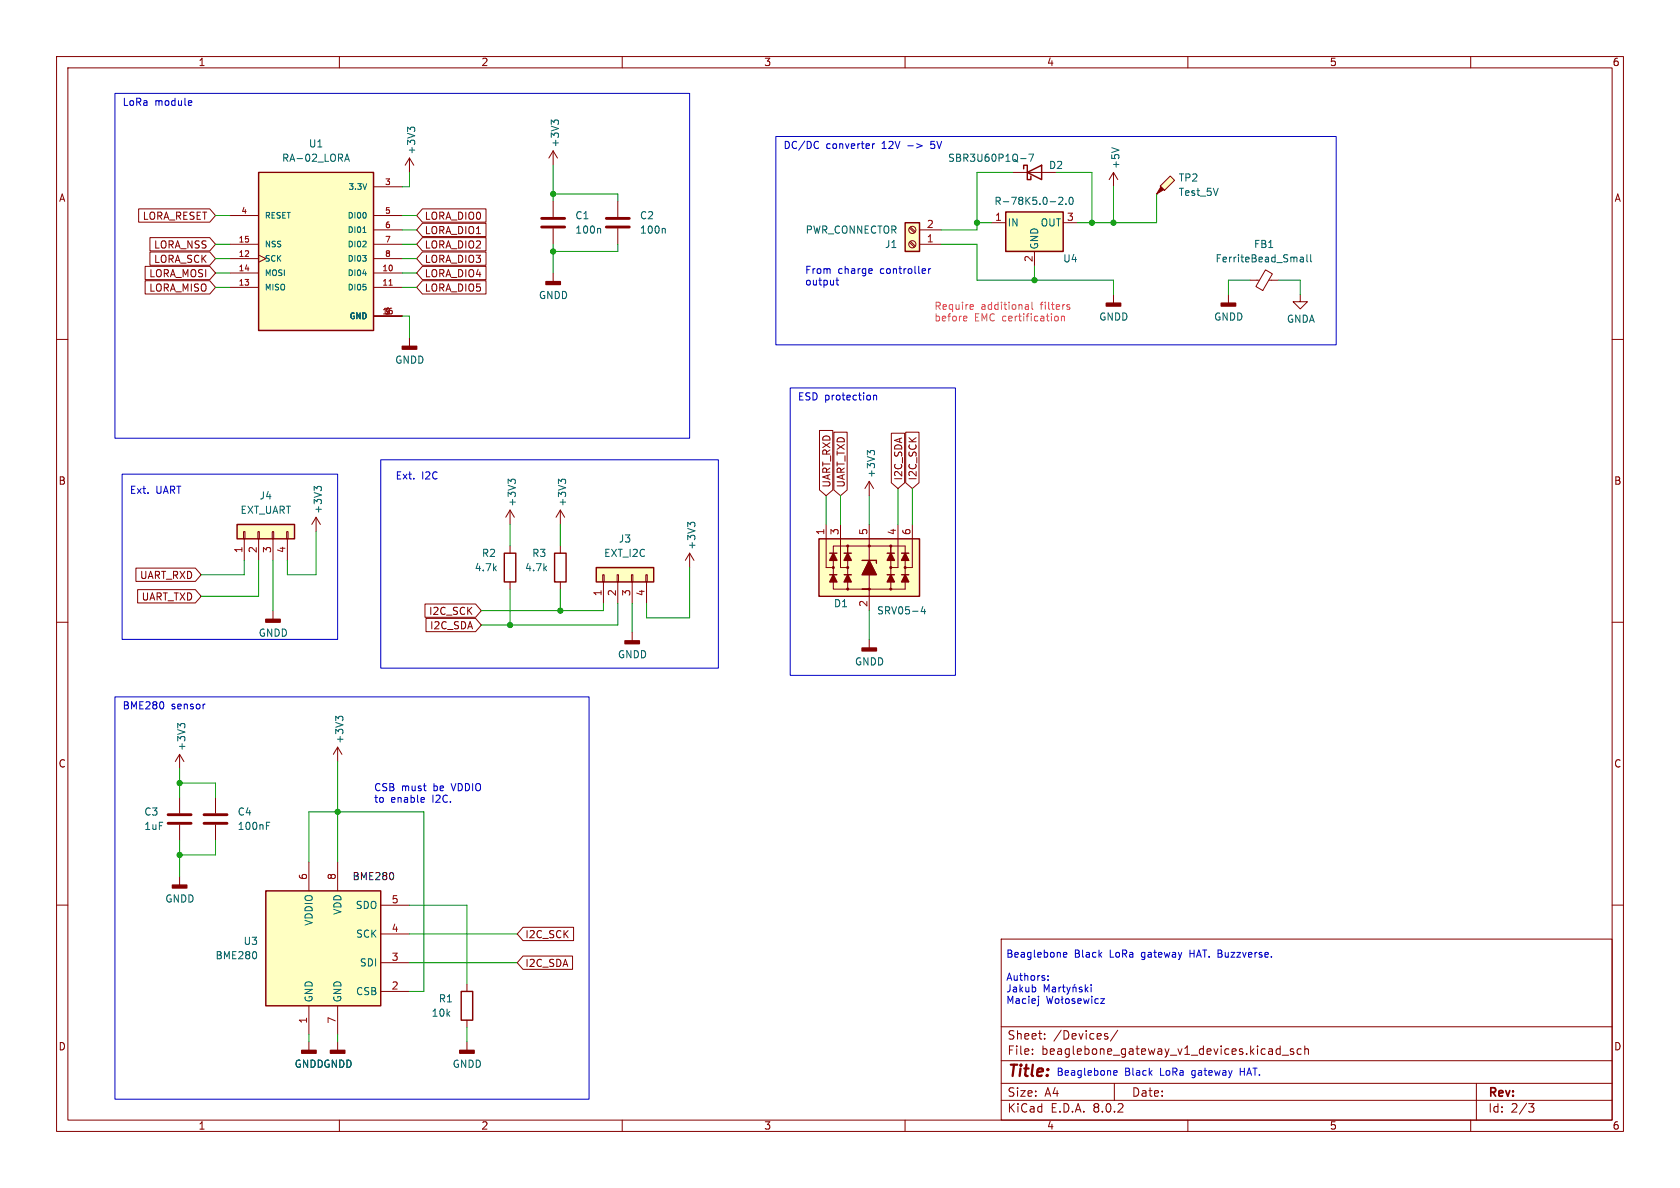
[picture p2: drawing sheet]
<svg xmlns="http://www.w3.org/2000/svg" width="297mm" height="210mm" viewBox="0 0 297 210" stroke-linecap="round" stroke-linejoin="round" font-family="sans-serif">
<g fill="none" stroke="#840000" stroke-width=".18">
<path d="M10 10h277v190h-277zM12 12h273v186h-273zM60 10v2M110 10v2M160 10v2M210 10v2M260 10v2M196.8 30.5v2.5M196.8 30.5l-.7 1.3M196.8 30.5l.8 1.3M10 60h2M196.8 52.1v1.5"/>
<path d="M285 60h2M55.9 91.4l-.8 1.3M55.9 91.4v2.6M55.9 91.4l.7 1.3M90.2 90.2l-.8 1.2M90.2 90.2v2.5M90.2 90.2l.7 1.2M99.1 90.2l-.8 1.2M99.1 90.2v2.5M99.1 90.2l.7 1.2M121.9 97.8l-.7 1.3M121.9 97.8v2.5"/>
<path d="M121.9 97.8l.8 1.3M10 110h2M285 110h2M10 160h2M285 160h2M82.5 174v1.3M177 166h108v32h-108zM60 198v2M82.5 180.3v1.3M110 198v2M160 198v2M177 194.5h108"/>
<path d="M177 191.5h108M177 187.5h108M177 181.5h108M182.5 186.3v.1M182.5 185.5v.1M184.7 183.6v.1M184.7 182.8v.1M195.5 183.2l.3 .1 .1 .2-.2 .2h-.3M195.5 182.7l.3 .1M197 191.5v3M197.6 182.1l-1.3 2M210 198v2"/>
<path d="M225.9 185.4l.4 .1M226.3 184.9v1.5M226.3 186.3l-.4 .1M226.7 186.5h1.1M228.7 185.5l-.4-.1-.2 .2 .1 .2 .5 .2v.3h-.6M230 185.5l-.4-.1-.3 .3v.4l.2 .2h.5M230.7 185.5l.2-.1 .3 .1 .1 .9M230.7 184.9v1.5M260 198v2M261 191.5v6.5M270.2 195.1h1l-.5 .6 .4 .1 .1 .5-.3 .3h-.4"/>
</g>
<path d="M81.5 175.3h2.1v5h-2.1z" fill="none" stroke="#840000" stroke-width=".25"/>
<path d="M196.5 26.1l1.3 .4M56 86.4l-.5-.4v.8M56 86.2l.3-.2h.3l.2 .2M90.3 85.1l-.5-.4v.8M90.3 85l.3-.3h.3l.2 .3M99.2 85l.3-.3h.3l.2 .3M99.2 85.1l-.5-.4v.8M122.1 92.8l-.5-.5v.8M122.1 92.6l.2-.3h.3l.3 .3" fill="none" stroke="#006464" stroke-width=".18"/>
<path d="M195.6 53.6h2.5v.5h-2.5z" fill="#840000" stroke="#840000" stroke-width=".25"/>
<path d="M206.9 31.1l.7 .8-1.7 1.8-.8-.8z" fill="#ffffc2"/>
<path d="M205.2 33l.5 .5-1.2 .8z" fill="#840000" stroke="#840000" stroke-width=".18"/>
<g fill="none" stroke="#840000" stroke-width=".18">
<path d="M72.4 27.9l-.8 1.3M72.4 27.9v2.6M72.4 27.9l.8 1.3M109.2 35.6v2.8M204.5 34.3h.1M206.9 31.1l.7 .8-1.7 1.8-.8-.8zM97.8 48.3v1.5M109.2 40.4v2.8M153.7 85.1l-.8 1.3M153.7 85.1v2.5M153.7 85.1l.7 1.3M31.7 133.4l-.7 1.2"/>
<path d="M31.7 133.4v2.5M31.7 133.4l.8 1.2M31.7 141v2.8M31.7 145.8v2.8M31.7 154.9v1.6M54.6 184.2v1.5M59.7 184.2v1.5"/>
</g>
<path d="M72.5 22.9l-.4-.4v.8M72.5 22.7l.3-.2h.3l.2 .2M117.4 40.4l.2 .2v.6M153.8 79.9l.3-.3h.3l.2 .3M153.8 80.1l-.5-.5v.8M31.9 128.3l-.5-.4v.8M31.9 128.1l.2-.2h.3l.3 .2" fill="none" stroke="#006464" stroke-width=".18"/>
<g fill="#840000" stroke="#840000" stroke-width=".25">
<path d="M53.3 185.7h2.6v.5h-2.6z"/>
<path d="M30.5 156.5h2.5v.5h-2.5z"/>
<path d="M58.4 185.7h2.6v.5h-2.6z"/>
<path d="M96.5 49.8h2.6v.5h-2.6z"/>
</g>
<path d="M107.2 38.6h4.1M107.2 40.1h4.1M29.7 145.5h4.1M29.7 144h4.1" fill="none" stroke="#840000" stroke-width=".51"/>
<path d="M144.8 95.3h17.8v10.1h-17.8z" fill="#ffffc2"/>
<path d="M144.8 95.3h17.8v10.1h-17.8zM146.7 97.8h1.3M149.2 97.8h1.3M152.4 99.1h2.5v.5M156.8 97.8h1.3M159.4 97.8h1.3M146.7 101.6h1.3M149.2 101.6h1.3M156.8 101.6h1.3M159.4 101.6h1.3" fill="none" stroke="#840000" stroke-width=".25"/>
<g fill="#840000" stroke="#840000" stroke-width=".18">
<circle cx="149.9" cy="100.3" r=".18"/>
<circle cx="153.7" cy="96.5" r=".18"/>
<circle cx="157.5" cy="100.3" r=".18"/>
<circle cx="147.3" cy="100.3" r=".18"/>
<circle cx="149.9" cy="104.1" r=".18"/>
<circle cx="149.9" cy="96.5" r=".18"/>
<circle cx="153.7" cy="104.1" r=".18"/>
<circle cx="157.5" cy="104.1" r=".18"/>
<circle cx="157.5" cy="96.5" r=".18"/>
<circle cx="160" cy="100.3" r=".18"/>
</g>
<g fill="none" stroke="#840000" stroke-width=".18">
<path d="M97.8 26.7l-.8 1.2M97.8 26.7v2.5M97.8 35.6v2.8M97.8 26.7l.8 1.2M97.8 40.4v2.8M146 92.7v7.6h1.3M148.6 92.7v7.6h1.3M149.9 97.8v-1.3h7.6v1.3M153.7 92.7v15.3M158.7 92.7v7.6h-1.2M161.3 92.7v7.6h-1.3M48.3 108v1.5"/>
<path d="M149.9 104.1v-7.6h-2.6v7.6h12.7v-7.6h-2.5v7.6M153.7 113v1.6"/>
</g>
<g fill="#840000" stroke="#840000" stroke-width=".25">
<path d="M147.3 101.6l.7 1.3h-1.3z"/>
<path d="M147.3 97.8l.7 1.3h-1.3z"/>
<path d="M149.9 101.6l.6 1.3h-1.3z"/>
<path d="M149.9 97.8l.6 1.3h-1.3z"/>
<path d="M157.5 101.6l.6 1.3h-1.3z"/>
<path d="M157.5 97.8l.6 1.3h-1.3z"/>
<path d="M160 101.6l.7 1.3h-1.3z"/>
<path d="M160 97.8l.7 1.3h-1.3z"/>
<path d="M153.7 99.1l1.2 2.5h-2.5z"/>
<path d="M152.4 114.6h2.5v.5h-2.5z"/>
<path d="M47 109.5h2.5v.5h-2.5z"/>
</g>
<path d="M97.9 21.6l-.4-.4v.8M97.9 21.5l.3-.3h.3l.2 .3M106 40.4l.2 .2v.6M163.2 107.2l-.3 .9h.7M163.5 107.7v.8" fill="none" stroke="#006464" stroke-width=".18"/>
<path d="M95.8 38.6h4M95.8 40.1h4" fill="none" stroke="#840000" stroke-width=".51"/>
<path d="M47 157.5h20.3v20.3h-20.3z" fill="#ffffc2"/>
<path d="M181 29.8v-.6h.6v2.6h.6v-.7M181.6 30.5l2.5-1.3v2.6zM47 157.5h20.3v20.3h-20.3z" fill="none" stroke="#840000" stroke-width=".25"/>
<path d="M179.1 30.5h7.6M54.6 152.4v5.1M59.7 152.4v5.1M54.6 177.8v5.1M59.7 177.8v5.1M67.3 175.3h5.1M67.3 170.2h5.1M67.3 165.1h5.1M67.3 160h5.1" fill="none" stroke="#840000" stroke-width=".18"/>
<path d="M180.4 28h1M181.9 27.2h.8l-.5 1.3M45.3 168.5v.7" fill="none" stroke="#006464" stroke-width=".18"/>
<path d="M160 39.4h2.6v5.1h-2.6z" fill="#ffffc2"/>
<path d="M160 39.4h2.6v5.1h-2.6z" fill="none" stroke="#840000" stroke-width=".25"/>
<g fill="none" stroke="#840000" stroke-width=".18">
<path d="M72.4 59.7v1.5M160.8 40.3l.8 .8M160.8 42.8l.8 .9M161 40.1l.8 .9M161 42.7l.8 .8M162.6 43.2h3.8M162.6 40.6h3.8M217.2 52.1v1.5M221 49.5h1.6M223.7 47.7l1.2 .7-1.7 3-1.2-.8zM224.3 49.5h1.8M229.9 52.1v1.2h1.2l-1.2 1.3-1.3-1.3h1.3"/>
<path d="M59.7 132.1l-.8 1.3M59.7 132.1v2.5M59.7 132.1l.8 1.3M38.1 141v2.8M38.1 145.8v2.8M82.5 184.2v1.5"/>
<circle cx="161.3" cy="40.6" r=".63"/>
<circle cx="161.3" cy="43.2" r=".63"/>
</g>
<g fill="#840000" stroke="#840000" stroke-width=".25">
<path d="M215.9 53.6h2.5v.5h-2.5z"/>
<path d="M81.3 185.7h2.5v.5h-2.5z"/>
<path d="M71.1 61.2h2.6v.5h-2.6z"/>
</g>
<path d="M229.9 45.5h.5v.8M229.9 46.2h.5M230.4 45.8l-.5 .1M231 45v1.1l.2 .2M231.7 45v1.1l.2 .2M59.8 127l-.4-.4v.8M59.8 126.9l.3-.3h.3l.2 .3M47.1 146h.4M47.1 145.4h.6" fill="none" stroke="#006464" stroke-width=".18"/>
<path d="M36.1 145.5h4M36.1 144h4" fill="none" stroke="#840000" stroke-width=".51"/>
<path d="M45.7 30.5h20.3v27.9h-20.3z" fill="#ffffc2"/>
<path d="M45.7 30.5h20.3v27.9h-20.3zM98 97.8h2.1v5.1h-2.1z" fill="none" stroke="#840000" stroke-width=".25"/>
<g fill="none" stroke="#840000" stroke-width=".18">
<path d="M40.6 38.1h5.1M66 33h5.1M66 38.1h5.1M40.6 48.3h5.1M40.6 50.8h5.1M40.6 45.7h5.1M40.6 43.2h5.1M45.7 45.1l1.3 .6-1.3 .7M66 55.9h5.1M66 48.3h5.1M66 50.8h5.1M66 45.7h5.1"/>
<path d="M66 43.2h5.1M66 40.6h5.1M99.1 96.5v1.3M99.1 102.9v1.2M111.8 111.8v1.5"/>
</g>
<path d="M60.9 28.5l.5-1.3 .4 1.3M61.1 28.2h.6M64.1 48.4h.7M64.1 41.1h.6" fill="none" stroke="#006464" stroke-width=".18"/>
<path d="M68.8 50.4h.6" fill="none" stroke="#a90000" stroke-width=".18"/>
<path d="M110.5 113.3h2.5v.5h-2.5z" fill="#840000" stroke="#840000" stroke-width=".25"/>
<path d="M177.8 37.5h10.2v7h-10.2z" fill="#ffffc2"/>
<path d="M177.8 37.5h10.2v7h-10.2z" fill="none" stroke="#840000" stroke-width=".25"/>
<path d="M175.3 39.4h2.5M188 39.4h2.5M182.9 44.5v2.5" fill="none" stroke="#840000" stroke-width=".18"/>
<path d="M187.2 35l.5-.1 .2 .3-.8 .9h.8M188.4 36v.1M189.1 35l.2-.1a.68 .68 0 0 1 .4 .6 .68 .68 0 0 1-.4 .6l-.2-.1-.1-.3z" fill="none" stroke="#006464" stroke-width=".18"/>
<path d="M105.4 100.3h10.2v2.6h-10.2z" fill="#ffffc2"/>
<path d="M106.6 101.6h.2v1.3h-.2zM106.7 102.9v3.8M109.1 101.6h.2v1.3h-.2zM109.2 102.9v3.8M111.6 101.6h.3v1.3h-.3zM111.8 102.9v3.8M114.2 101.6h.2v1.3h-.2zM114.3 102.9v3.8" fill="none" stroke="#840000" stroke-width=".18"/>
<path d="M105.4 100.3h10.2v2.6h-10.2z" fill="none" stroke="#840000" stroke-width=".25"/>
<path d="M41.9 92.7h10.2v2.6h-10.2z" fill="#ffffc2"/>
<g fill="none" stroke="#840000" stroke-width=".18">
<path d="M24.5 36.9h12.6l1 1.2-1 1.2h-12.6zM74.7 36.9h11.2v2.4h-11.2l-1-1.2zM74.7 39.5h11.2v2.3h-11.2l-1-1.2zM25.7 47.1h11.4l1 1.2-1 1.1h-11.4zM25.7 49.6h11.4l1 1.2-1 1.2h-11.4zM26.5 42h10.6l1 1.2-1 1.2h-10.6zM26.5 44.5h10.6l1 1.2-1 1.2h-10.6zM74.7 47.1h11.2v2.3h-11.2l-1-1.1zM74.7 49.6h11.2v2.4h-11.2l-1-1.2zM74.7 44.5h11.2v2.4h-11.2l-1-1.2zM74.7 42h11.2v2.4h-11.2l-1-1.2zM144.9 76.1h2.3v10.5l-1.2 1-1.1-1z"/>
<path d="M147.4 76.4h2.4v10.2l-1.2 1-1.2-1zM157.6 76.6h2.3v8.7l-1.2 1.1-1.1-1.1zM160.1 76.4h2.4v8.9l-1.2 1.1-1.2-1.1zM43.1 94h.2v1.3h-.2zM43.2 95.3v3.8M45.6 94h.2v1.3h-.2zM45.7 95.3v3.8M48.1 94h.3v1.3h-.3zM48.3 95.3v3.8M50.7 94h.2v1.3h-.2zM50.8 95.3v3.8M90.2 96.5v1.3"/>
<path d="M24 100.4h10.5l1.1 1.2-1.1 1.2h-10.5zM24.3 104.2h10.2l1.1 1.2-1.1 1.2h-10.2zM75.1 106.8h9l1 1.2-1 1.1h-9zM75.3 109.3h8.8l1 1.2-1 1.2h-8.8zM90.2 102.9v1.2M92.5 163.9h8.9v2.4h-8.9l-1.1-1.2zM92.5 169h8.7v2.4h-8.7l-1.1-1.2z"/>
</g>
<path d="M41.9 92.7h10.2v2.6h-10.2zM89.2 97.8h2v5.1h-2z" fill="none" stroke="#840000" stroke-width=".25"/>
<path d="M69.5 154.5v.8" fill="none" stroke="#0f0f0f" stroke-width=".18"/>
<g fill="none" stroke="#0000c2" stroke-width=".18">
<path d="M20.3 16.5h101.6v61h-101.6zM33.5 17.8l.3 .1 .1 .2-.6 .1M33.8 18.6h-.3M137.2 24.1h99v36.9h-99zM144.5 25l.2 .1M144.7 26.1l-.2 .2M154.3 25.4v.9M154.6 25.4l-.3 .3M160.5 25.8h1M162.1 25.4l.9 .4-.9 .3M147.8 49.5h.5M148 49.1v1.1l.3 .2"/>
<path d="M154 47.5l.2 .3-.6 .1M154.1 48.3h-.1M163.6 47.6v.2l-.6 .1M164.2 47.5v.8M164.5 47.5l-.3 .2M139.7 68.6h29.2v50.8h-29.2zM154.4 69.9v.8M154.4 70l.2-.1h.3l.1 .8M21.6 83.8h38.1v29.2h-38.1zM67.3 81.3h59.7v36.8h-59.7zM20.3 123.2h83.8v71.1h-83.8zM28.9 124.3v.8"/>
<path d="M36.1 124.5h.2M74.8 141l.2 .3-.6 .1M75 141.8h-.2M183 174.6v.6M183.6 176.1v.1M183.6 176.5v1.1l-.2 .2M184.6 175.3v-1.2l.4 .9 .5-.9v1.2M185 176.1l.3 1.3 .3-.9 .2 .9 .3-1.3M185.3 173.2v.1M185.3 172.5v.1M186.1 174.6h.4l.1 .7M186.6 174.8l-.4 .1-.2 .1 .2 .3h.4"/>
<path d="M186.7 176.6l.3-.1 .2 .3v.3l-.2 .3-.3-.1-.2-.2zM187.2 174.5v.8M187.6 174.5l-.4 .2M187.8 176.1v1.1l.1 .2M187.8 174.5h.5M187.9 176.5l-.3 .3M188 174.1v1.1l.3 .1M188 168.8l.6-.1-.1-.3h-.3l-.2 .1 .1 .6h.4M188.4 176.7l.2-.2 .4 .2v.4l-.1 .2-.3 .1-.2-.1zM188.6 174.5l.3 .8M188.9 175.3l-.3 .5M189.2 174.5l-.3 .8"/>
<path d="M189.7 174.6l.2-.1 .3 .1v.7M189.7 174.5v.8M190 176.6l-.3-.1-.2 .2 .1 .2 .4 .1v.3h-.5M190.1 174l-.2 .2M190.5 177l.6-.2v-.2l-.4-.1-.2 .2 .1 .6h.5M191.3 174.6l-.3-.1-.2 .2v.2l.5 .1v.3h-.5M191.6 176.5l.2 .9 .3-.6 .2 .6 .2-.9M191.9 174.1v1.2M192 174.9l.4 .4M192.4 174.5l-.5 .5M192.9 174.1v.1M192.9 174.5v.8"/>
<path d="M193 176.1v.1M193 176.5v.9M194.2 176.6l-.4-.1-.2 .3 .1 .5h.5M194.6 176.5h.7l-.7 .9h.7"/>
</g>
<g fill="none" stroke="#ff4d60" stroke-width=".18">
<path d="M170.5 55.9l.4 .1v.2l-.6 .1M170.9 56.7h-.4M171.7 53.8l.3 .1 .1 .2-.6 .2M172 54.6l-.3 .1M181.4 53.8h.2l.2 .2v.7M181.8 54.6l-.4 .1M181.8 54.1l-.4 .1M182.4 53.4v1.1l.2 .2M186.7 55.9l.3 .1 .1 .1-.1 .5-.3 .1M187.6 56l.2-.1 .3 .1 .1 .7M187.6 55.9v.8M188.8 54.3h.3v.2l-.1 .2h-.3"/>
<path d="M188.8 53.8l.3 .1"/>
</g>
<path d="M196.9 189.7l.6-.2-.1-.2-.3-.1-.2 .2v.6h.5" fill="none" stroke="#0900f1" stroke-width=".18"/>
<g fill="none" stroke="#009600" stroke-width=".18">
<path d="M38.1 38.1h2.5M71.1 38.1h2.6M72.4 30.5v2.5h-1.3M97.8 34.3h11.4v1.3M97.8 29.2v6.4M172.7 39.4h2.6M179.1 30.5h-6.4v10.1h-6.3M186.7 30.5h6.3v8.9M196.8 33v6.4M204.5 34.3v5.1h-14M38.1 48.3h2.5M38.1 45.7h2.5"/>
<path d="M38.1 50.8h2.5M38.1 43.2h2.5M71.1 48.3h2.6M71.1 45.7h2.6M71.1 50.8h2.6M71.1 43.2h2.6M71.1 40.6h2.6M71.1 55.9h1.3v3.8M97.8 43.2v5.1M109.2 43.2v1.3h-11.4M166.4 43.2h6.3v6.3h24.1v2.6M182.9 47v2.5"/>
<path d="M221 49.5h-3.8v2.6M226.1 49.5h3.8v2.6M43.2 99.1v2.5h-7.6M45.7 99.1v6.3h-10.1M48.3 99.1v8.9M55.9 94v7.6h-5.1v-2.5M90.2 92.7v3.8M99.1 92.7v3.8M146 87.6v5.1M148.6 87.6v5.1M153.7 87.6v5.1M158.7 86.4v6.3"/>
<path d="M161.3 86.4v6.3M90.2 104.1v6.4M99.1 104.1v3.9M106.7 106.7v1.3h-21.6M109.2 106.7v3.8h-24.1M111.8 106.7v5.1M121.9 100.3v8.9h-7.6v-2.5M153.7 108v5M31.7 135.9v5.1M31.7 138.4h6.4v2.6M59.7 134.6v17.8M31.7 148.6v6.3"/>
<path d="M38.1 148.6v2.5h-6.4M54.6 152.4v-8.9h20.3v31.8h-2.5M72.4 160h10.1v14M72.4 170.2h19M72.4 165.1h19M54.6 182.9v1.3M59.7 182.9v1.3M82.5 181.6v2.6"/>
</g>
<g fill="#009600" stroke="#009600" stroke-width=".18">
<circle cx="172.7" cy="39.4" r=".46"/>
<circle cx="193" cy="39.4" r=".46"/>
<circle cx="182.9" cy="49.5" r=".46"/>
<circle cx="196.8" cy="39.4" r=".46"/>
<circle cx="31.7" cy="151.1" r=".46"/>
<circle cx="59.7" cy="143.5" r=".46"/>
<circle cx="31.7" cy="138.4" r=".46"/>
<circle cx="97.8" cy="44.5" r=".46"/>
<circle cx="97.8" cy="34.3" r=".46"/>
<circle cx="90.2" cy="110.5" r=".46"/>
<circle cx="99.1" cy="108" r=".46"/>
</g>
<text font-size="2.8" fill="#840000" x="178" y="190.9">Title:</text>
<g font-size="2.1" fill="#840000">
<text x="178" y="184">Sheet:</text>
<text x="186.2" y="184">/Devices/</text>
<text x="178" y="186.7">File:</text>
<text x="184.1" y="186.7">beaglebone_gateway_v1_devices.kicad_sch</text>
<text x="178" y="196.9">KiCad</text>
<text x="178" y="194.1">Size:</text>
<text x="184.7" y="194.1">A4</text>
<text x="185.7" y="196.9">E.D.A.</text>
<text x="193.3" y="196.9">8.0.2</text>
<text x="200" y="194.1">Date:</text>
<text x="263" y="194.3">Rev:</text>
<text x="263" y="196.9">Id:</text>
<text x="267.1" y="196.9">2/3</text>
</g>
<g font-size="1.8" fill="#840000">
<text x="35" y="11.9">1</text>
<text x="85" y="11.9">2</text>
<text x="135" y="11.9">3</text>
<text x="185" y="11.9">4</text>
<text x="235" y="11.9">5</text>
<text x="285" y="11.9">6</text>
<text x="10.3" y="35.9">A</text>
<text x="285.3" y="35.9">A</text>
<text x="25.1" y="39.1">LORA_RESET</text>
<text x="75" y="39.1">LORA_DIO0</text>
<text x="75" y="41.6">LORA_DIO1</text>
<text x="27.1" y="44.1">LORA_NSS</text>
<text x="27.1" y="46.7">LORA_SCK</text>
<text x="75" y="46.7">LORA_DIO3</text>
<text x="75" y="44.1">LORA_DIO2</text>
<text x="26.3" y="49.2">LORA_MOSI</text>
<text x="26.3" y="51.8">LORA_MISO</text>
<text x="75" y="49.2">LORA_DIO4</text>
<text x="75" y="51.8">LORA_DIO5</text>
<text x="10.3" y="85.9">B</text>
<text x="147" y="86.3" transform="rotate(-90 147 86.3)">UART_RXD</text>
<text x="149.5" y="86.3" transform="rotate(-90 149.5 86.3)">UART_TXD</text>
<text x="159.7" y="85" transform="rotate(-90 159.7 85)">I2C_SDA</text>
<text x="162.2" y="85" transform="rotate(-90 162.2 85)">I2C_SCK</text>
<text x="285.3" y="85.9">B</text>
<text x="24.6" y="102.6">UART_RXD</text>
<text x="25" y="106.4">UART_TXD</text>
<text x="75.8" y="108.9">I2C_SCK</text>
<text x="75.9" y="111.4">I2C_SDA</text>
<text x="10.3" y="135.9">C</text>
<text x="285.3" y="135.9">C</text>
<text x="92.8" y="166.1">I2C_SCK</text>
<text x="92.8" y="171.1">I2C_SDA</text>
<text x="10.3" y="185.9">D</text>
<text x="285.3" y="185.9">D</text>
<text x="35" y="199.9">1</text>
<text x="85" y="199.9">2</text>
<text x="135" y="199.9">3</text>
<text x="185" y="199.9">4</text>
<text x="235" y="199.9">5</text>
<text x="285" y="199.9">6</text>
</g>
<g font-size="1.8" fill="#0000c2">
<text x="21.6" y="18.8">LoRa</text>
<text x="27.4" y="18.8">module</text>
<text x="138.4" y="26.4">DC/DC</text>
<text x="146" y="26.4">converter</text>
<text x="156" y="26.4">12V</text>
<text x="165" y="26.4">5V</text>
<text x="142.2" y="48.5">From</text>
<text x="142.2" y="50.6">output</text>
<text x="148.1" y="48.5">charge</text>
<text x="155.7" y="48.5">controller</text>
<text x="141" y="70.9">ESD protection</text>
<text x="22.9" y="87.4">Ext.</text>
<text x="27.5" y="87.4">UART</text>
<text x="69.8" y="84.8">Ext.</text>
<text x="74.5" y="84.8">I2C</text>
<text x="21.6" y="125.5">BME280</text>
<text x="30.3" y="125.5">sensor</text>
<text x="66" y="139.9">CSB</text>
<text x="66" y="142">to</text>
<text x="69.1" y="142">enable</text>
<text x="71" y="139.9">must</text>
<text x="76.5" y="142">I2C.</text>
<text x="76.7" y="139.9">be</text>
<text x="80.1" y="139.9">VDDIO</text>
<text x="177.8" y="169.4">Beaglebone</text>
<text x="177.8" y="173.5">Authors:</text>
<text x="189.9" y="169.4">Black</text>
<text x="196.3" y="169.4">LoRa</text>
<text x="202.1" y="169.4">gateway</text>
<text x="210.8" y="169.4">HAT. Buzzverse.</text>
<text x="177.8" y="175.5">Jakub</text>
<text x="177.8" y="177.6">Maciej</text>
</g>
<g font-size="1.8" fill="#006464">
<text x="49.8" y="28.8">RA-02_LORA</text>
<text x="54.5" y="26.3">U1</text>
<text x="73.6" y="27.4" transform="rotate(-90 73.6 27.4)">+3V3</text>
<text x="99" y="26.2" transform="rotate(-90 99 26.2)">+3V3</text>
<text x="167" y="28.8">SBR3U60P1Q-7</text>
<text x="198.1" y="30" transform="rotate(-90 198.1 30)">+5V</text>
<text x="185.3" y="30.1">D2</text>
<text x="208.3" y="32.3">TP2</text>
<text x="208.3" y="34.8">Test_5V</text>
<text x="101.6" y="39">C1</text>
<text x="101.6" y="41.5">100n</text>
<text x="113" y="39">C2</text>
<text x="113" y="41.5">100n</text>
<text x="142.3" y="41.5">PWR_CONNECTOR</text>
<text x="175.7" y="36.4">R-78K5.0-2.0</text>
<text x="178.1" y="40.2">IN</text>
<text x="183.9" y="40.2">OUT</text>
<text x="156.4" y="44">J1</text>
<text x="183.7" y="44.2" transform="rotate(-90 183.7 44.2)">GND</text>
<text x="187.9" y="46.6">U4</text>
<text x="214.8" y="46.6">FerriteBead_Small</text>
<text x="221.6" y="44">FB1</text>
<text x="95.2" y="53.1">GNDD</text>
<text x="194.2" y="56.9">GNDD</text>
<text x="214.5" y="56.9">GNDD</text>
<text x="227.4" y="57.3">GNDA</text>
<text x="69.8" y="64.5">GNDD</text>
<text x="45.8" y="88.5">J4</text>
<text x="91.4" y="89.7" transform="rotate(-90 91.4 89.7)">+3V3</text>
<text x="100.3" y="89.7" transform="rotate(-90 100.3 89.7)">+3V3</text>
<text x="154.9" y="84.6" transform="rotate(-90 154.9 84.6)">+3V3</text>
<text x="42.4" y="91">EXT_UART</text>
<text x="57.1" y="90.9" transform="rotate(-90 57.1 90.9)">+3V3</text>
<text x="83.8" y="101.2">4.7k</text>
<text x="85.1" y="98.7">R2</text>
<text x="92.7" y="101.2">4.7k</text>
<text x="94" y="98.7">R3</text>
<text x="106.7" y="98.7">EXT_I2C</text>
<text x="109.3" y="96.1">J3</text>
<text x="123.1" y="97.3" transform="rotate(-90 123.1 97.3)">+3V3</text>
<text x="147.3" y="107.5">D1</text>
<text x="45.6" y="112.8">GNDD</text>
<text x="154.9" y="108.8">SRV05-4</text>
<text x="109.1" y="116.6">GNDD</text>
<text x="151" y="117.8">GNDD</text>
<text x="60.9" y="131.6" transform="rotate(-90 60.9 131.6)">+3V3</text>
<text x="33" y="132.8" transform="rotate(-90 33 132.8)">+3V3</text>
<text x="25.4" y="144.4">C3</text>
<text x="25.4" y="146.9">1uF</text>
<text x="41.9" y="144.4">C4</text>
<text x="41.9" y="146.9">100nF</text>
<text x="29.1" y="159.7">GNDD</text>
<text x="60.6" y="161.8" transform="rotate(-90 60.6 161.8)">VDD</text>
<text x="62.8" y="160.9">SDO</text>
<text x="43" y="167.2">U3</text>
<text x="55.5" y="163.8" transform="rotate(-90 55.5 163.8)">VDDIO</text>
<text x="62.8" y="166">SCK</text>
<text x="38" y="169.8">BME280</text>
<text x="63.5" y="171">SDI</text>
<text x="55.5" y="177.3" transform="rotate(-90 55.5 177.3)">GND</text>
<text x="60.6" y="177.3" transform="rotate(-90 60.6 177.3)">GND</text>
<text x="62.8" y="176.1">CSB</text>
<text x="76.2" y="179.9">10k</text>
<text x="77.5" y="177.4">R1</text>
<text x="52" y="189">GNDDGNDD</text>
<text x="79.9" y="189">GNDD</text>
</g>
<g font-size="1.8" fill="#a90000">
<text x="163.8" y="40.4">2</text>
<text x="175.8" y="39.1">1</text>
<text x="188.5" y="39.1">3</text>
<text x="163.8" y="42.9">1</text>
<text x="182.6" y="46.4" transform="rotate(-90 182.6 46.4)">2</text>
<text x="145.8" y="94.7" transform="rotate(-90 145.8 94.7)">1</text>
<text x="148.3" y="94.7" transform="rotate(-90 148.3 94.7)">3</text>
<text x="153.4" y="94.7" transform="rotate(-90 153.4 94.7)">5</text>
<text x="158.5" y="94.7" transform="rotate(-90 158.5 94.7)">4</text>
<text x="161" y="94.7" transform="rotate(-90 161 94.7)">6</text>
<text x="42.9" y="97.9" transform="rotate(-90 42.9 97.9)">1</text>
<text x="45.5" y="97.9" transform="rotate(-90 45.5 97.9)">2</text>
<text x="48" y="97.9" transform="rotate(-90 48 97.9)">3</text>
<text x="50.5" y="97.9" transform="rotate(-90 50.5 97.9)">4</text>
<text x="106.4" y="105.5" transform="rotate(-90 106.4 105.5)">1</text>
<text x="109" y="105.5" transform="rotate(-90 109 105.5)">2</text>
<text x="111.5" y="105.5" transform="rotate(-90 111.5 105.5)">3</text>
<text x="114" y="105.5" transform="rotate(-90 114 105.5)">4</text>
<text x="153.4" y="107.4" transform="rotate(-90 153.4 107.4)">2</text>
<text x="54.4" y="155.6" transform="rotate(-90 54.4 155.6)">6</text>
<text x="59.4" y="155.6" transform="rotate(-90 59.4 155.6)">8</text>
<text x="69.1" y="159.8">5</text>
<text x="69.1" y="164.8">4</text>
<text x="69.1" y="169.9">3</text>
<text x="69.1" y="175">2</text>
<text x="54.4" y="181" transform="rotate(-90 54.4 181)">1</text>
<text x="59.4" y="181" transform="rotate(-90 59.4 181)">7</text>
</g>
<g font-size="1.8" fill="#ff4d60">
<text x="165.1" y="54.9">Require</text>
<text x="165.1" y="56.9">before</text>
<text x="172.3" y="56.9">EMC certification</text>
<text x="173.4" y="54.9">additional</text>
<text x="184.1" y="54.9">filters</text>
</g>
<text font-size="1.8" fill="#0f0f0f" x="62.2" y="155.7">BME280</text>
<g font-size="1.8" fill="#0900f1">
<text x="186.7" y="190.2">Beaglebone</text>
<text x="198.8" y="190.2">Black</text>
<text x="205.2" y="190.2">LoRa</text>
<text x="210.9" y="190.2">gateway</text>
<text x="219.7" y="190.2">HAT.</text>
</g>
<g font-size="1.4" fill="#006464">
<text x="61.5" y="33.8">3.3V</text>
<text x="46.7" y="38.8">RESET</text>
<text x="61.3" y="38.8">DI00</text>
<text x="61.3" y="41.4">DI01</text>
<text x="46.7" y="46.5">SCK</text>
<text x="46.7" y="43.9">NSS</text>
<text x="61.3" y="43.9">DI02</text>
<text x="61.3" y="46.5">DI03</text>
<text x="46.7" y="51.5">MISO</text>
<text x="46.7" y="49">MOSI</text>
<text x="61.3" y="49">DI04</text>
<text x="61.3" y="51.5">DI05</text>
<text x="61.7" y="56.6">GND</text>
</g>
<g font-size="1.4" fill="#a90000">
<text x="68" y="32.8">3</text>
<text x="42.6" y="37.8">4</text>
<text x="68" y="37.8">5</text>
<text x="68" y="40.4">6</text>
<text x="42.1" y="45.5">12</text>
<text x="42.1" y="42.9">15</text>
<text x="68" y="42.9">7</text>
<text x="68" y="45.5">8</text>
<text x="42.1" y="50.5">13</text>
<text x="42.1" y="48">14</text>
<text x="67.5" y="48">10</text>
<text x="67.5" y="50.5">11</text>
<text x="67.5" y="55.6">16</text>
<text x="68" y="55.6">1</text>
<text x="68" y="55.6">2</text>
</g>
</svg>
